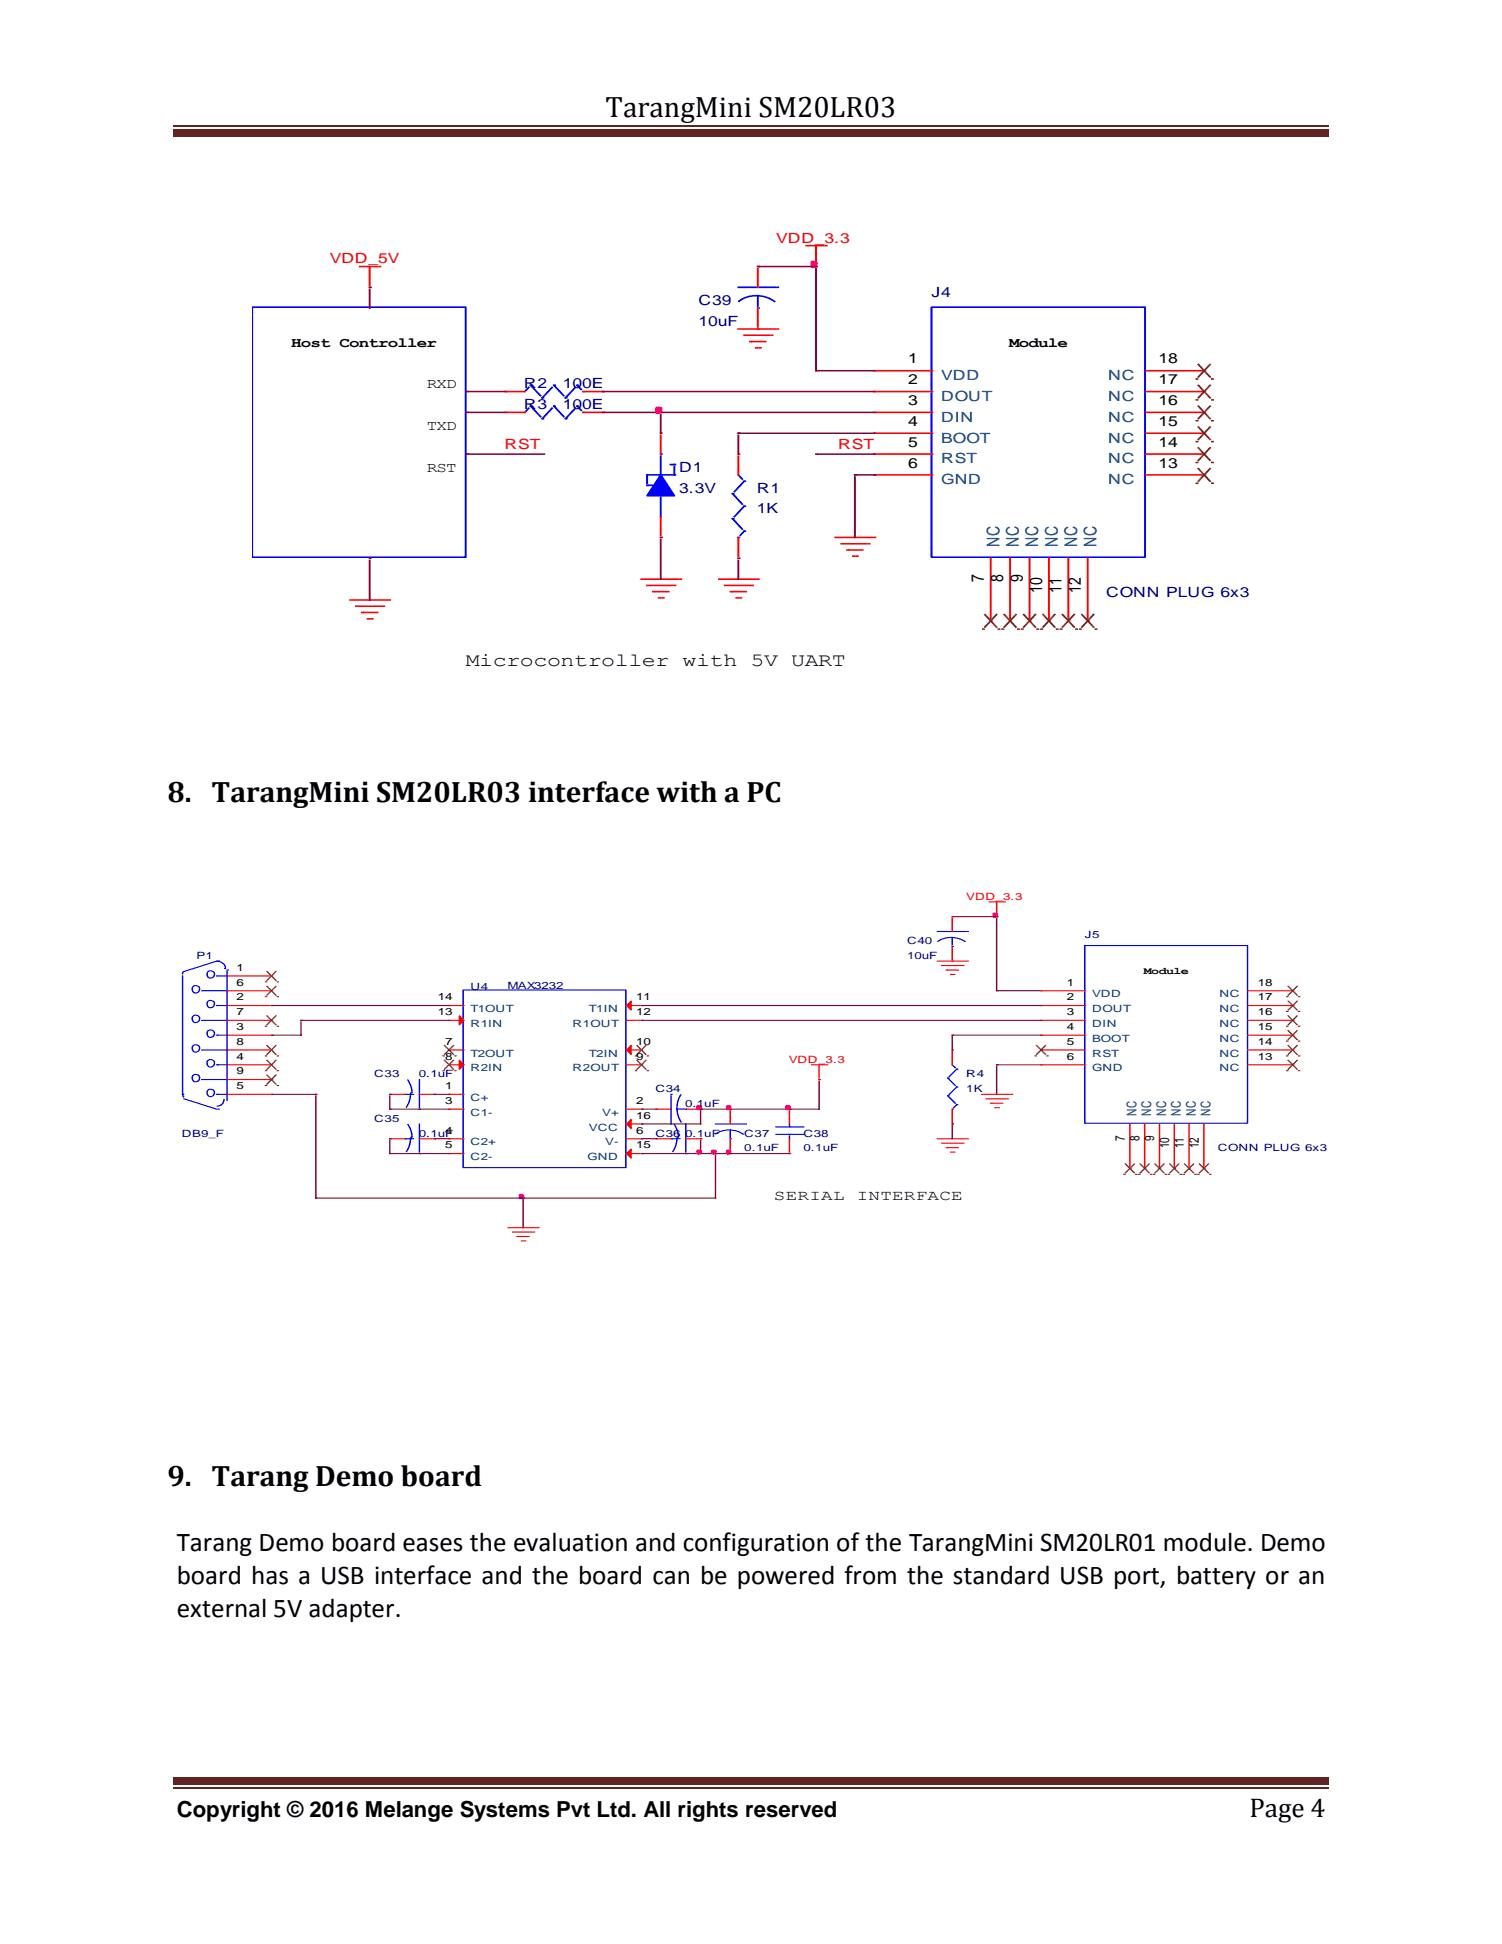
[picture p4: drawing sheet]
<svg xmlns="http://www.w3.org/2000/svg" width="216mm" height="279mm" viewBox="0 0 216 279" stroke-linecap="round" stroke-linejoin="round" font-family="sans-serif">
<path d="M24.9 18.5h166.1v1.1h-166.1z" fill-rule="evenodd" fill="#622423"/>
<path d="M24.9 18.2h166.1" fill="none" stroke="#622423" stroke-width=".25"/>
<path d="M24.9 255.5h166.1v1.1h-166.1z" fill-rule="evenodd" fill="#622423"/>
<path d="M24.9 257h166.1" fill="none" stroke="#622423" stroke-width=".25"/>
<g fill="none" stroke="#f00" stroke-width=".25">
<path d="M51.7 38.3h2.5M53.1 38.3v2.7M54.5 38.3h.1M108.9 38.3h.1M108.9 38.6v2.7M115.9 35.3h2.5M117.3 38.3h.1M117.3 35.3v2.7M118.7 35.3h.1M53.1 41.3h.1M72.7 56.3h.1M72.7 59.3h.1"/>
<path d="M72.9 56.3h2.5M72.9 59.3h2.5M83.8 56.3h2.5M83.8 59.3h2.5M86.6 56.3h.1M86.6 59.3h.1M106.1 47.3h5.3M107 48.2h3.6M107.8 49.1h.1M108.1 49.1h1.9M108.7 50h.2M108.9 47.3h.1"/>
<path d="M108.9 44.3v2.7M109.2 50h.1M110.9 48.2h.1M111.7 47.3h.1M125.7 53.3h.1M125.7 56.3h.1M125.7 59.3h.1M125.9 53.3h8.1M125.9 56.3h8.1M125.9 59.3h8.1M164.7 53.3h8.1M164.7 56.3h8.1"/>
<path d="M164.7 59.3h8.1M173.1 59.3h.1M173.1 56.3h.1M173.1 53.3h.1M95 77.2h.1M95 62.3h.1M95 62.6v2.7M95 74.2v2.7M106.1 65.3h.1M106.1 65.6v2.7M106.1 77.2v2.7M120.1 77.2h5.3"/>
<path d="M120.9 78.1h3.6M121.8 79h.1M122 79h2M122.6 79.9h.3M123.2 79.9h.1M124.8 78.1h.1M125.7 62.3h.1M125.7 65.3h.1M125.7 68.3h.1M125.7 77.2h.1M125.9 62.3h8.1M125.9 65.3h8.1"/>
<path d="M125.9 68.3h8.1M164.7 62.3h8.1M164.7 65.3h8.1M164.7 68.3h8.1M173.1 68.3h.1M173.1 65.3h.1M173.1 62.3h.1M50.3 86.2h5.3M51.2 87.1h3.6M52 88h.1M52.3 88h1.9M52.9 88.9h.2"/>
<path d="M53.4 88.9h.1M55.1 87.1h.1M55.9 86.2h.1M92.2 83.2h5.3M93 84.1h3.7M93.9 85h.1M94.1 85h2M94.7 85.9h.3M95.3 85.9h.1M96.9 84.1h.1M97.8 83.2h.1M103.4 83.2h5.3"/>
<path d="M104.2 84.1h3.6M105 85h.1M105.3 85h1.9M105.9 85.9h.2M106.1 80.2h.1M106.4 85.9h.1M108.1 84.1h.1M108.9 83.2h.1M142.4 89.2h.1M142.4 80.2v8.7M145.2 89.2h.1M145.2 80.2v8.7"/>
<path d="M148 89.2h.1M148 80.2v8.7M150.8 89.2h.1M150.8 80.2v8.7M153.6 89.2h.1M153.6 80.2v8.7M156.4 89.2h.1M156.4 80.2v8.7"/>
</g>
<g fill="none" stroke="#00f" stroke-width=".25">
<path d="M36.2 44.1h30.7v36h-30.7zM76 55.7l-.6 .6M76 58.7l-.6 .6M76.3 55.4h.1M76.3 58.4h.1M76.3 55.4l1.4 1.5M76.3 58.4l1.4 1.5M78 57.2h.1M79.4 55.7l-1.4 1.5M79.4 58.7l-1.4 1.5M79.6 55.4h.1M79.6 58.4h.1"/>
<path d="M79.6 55.4l1.4 1.5M79.6 58.4l1.4 1.5M81.3 57.2h.1M82.7 55.7l-1.4 1.5M82.7 58.7l-1.4 1.5M83 55.4h.1M83 58.4h.1M83 55.4l.5 .6M83 58.4l.5 .6M83.8 56.3h.1M83.8 59.3h.1M106.1 43.4a4.3 4.3 0 0 1 5.3 0"/>
<path d="M106.1 41.3h5.3M108.9 44.3h.1M108.9 42.5v1.5M111.7 41.3h.1M133.9 44.1h30.7v36h-30.7zM78 60.2h.1M81.3 60.2h.1M93 69.8h.1M93 69.8h.3M93.6 69.8h.1M95 71.3h.1M95 65.3h.1"/>
<path d="M95 65.6v2.7M95 71.5v2.7M96.4 66.8h.1M96.7 68.3h-3.7v1.2M96.7 66.8h.2M96.9 66.8h.1M96.9 68.3h.1M96.9 67.1v1.2M105.3 71h.1M105.3 74.5h.1M105.3 71l1.4 1.5M105.3 74.5l1.4 1.5"/>
<path d="M106.1 77.2h.1M106.1 68.3l.6 .6M107 69.2h.1M107 72.8h.1M107 76.3h.1M107 69.2l-1.4 1.5M107 72.8l-1.4 1.4M107 76.3l-.6 .6"/>
</g>
<g fill="none" stroke="#804000" stroke-width=".25">
<path d="M172 57.5h.1M172 54.5h.1M172.3 58.4l1.6 1.8M172.3 55.4l1.6 1.8M172.3 52.4l1.6 1.8M173.9 58.4l-1.6 1.8M173.9 55.4l-1.6 1.8M173.9 52.4l-1.6 1.8M174.2 57.5h.1M174.2 54.5h.1M172 69.5h.1M172 66.5h.1"/>
<path d="M172 63.5h.1M172 60.5h.1M172.3 67.4l1.6 1.8M172.3 64.4l1.6 1.8M172.3 61.4l1.6 1.8M173.9 61.4l-1.6 1.8M173.9 67.4l-1.6 1.8M173.9 64.4l-1.6 1.8M174.2 69.5h.1M174.2 66.5h.1M174.2 63.5h.1M174.2 60.5h.1"/>
<path d="M141.3 90.4h.1M141.6 88.3l1.6 1.8M143.2 88.3l-1.6 1.8M143.5 90.4h.1M144.1 90.4h.1M144.4 88.3l1.6 1.8M146 88.3l-1.6 1.8M146.3 90.4h.1M146.9 90.4h.1M147.2 88.3l1.6 1.8M148.8 88.3l-1.6 1.8M149.1 90.4h.1"/>
<path d="M149.7 90.4h.1M149.9 88.3l1.7 1.8M151.6 88.3l-1.7 1.8M151.9 90.4h.1M152.5 90.4h.1M152.7 88.3l1.7 1.8M154.4 88.3l-1.7 1.8M154.7 90.4h.1M155.2 90.4h.1M155.5 88.3l1.7 1.8M157.2 88.3l-1.7 1.8M157.5 90.4h.1"/>
</g>
<g fill="none" stroke="#800040" stroke-width=".25">
<path d="M108.9 38.3h.1M109.2 38.3h8.1M117.3 38.3h.1M117.3 38.6v14.7M53.1 41.3h.1M53.1 41.6v2.7M67.1 59.3h.1M67.1 56.3h.1M67.4 56.3h5.3M67.4 59.3h5.3M86.6 56.3h.1M86.6 59.3h.1"/>
<path d="M86.9 56.3h38.8M86.9 59.3h8.1M95 59.3h.1M95 59.6v2.7M95.3 59.3h30.4M117.3 53.3h.1M117.6 53.3h8.1M67.1 65.3h.1M67.4 65.3h10.8M95 77.2h.1M95 77.6v5.6M106.1 62.3h.1"/>
<path d="M106.1 62.6v2.7M106.4 62.3h19.3M117.3 65.3h.1M117.6 65.3h8.1M122.9 68.3h.1M122.9 68.3h2.5M122.9 68.6v8.6M125.7 68.3h.1M53.1 80.2h.1M53.1 80.5v5.7M106.1 80.2h.1M106.1 80.5v2.7"/>
</g>
<g fill="#f0f" stroke="#f0f" stroke-width=".25">
<path d="M116.7 37.6a.58 .58 0 0 1 .7 .3 .52 .52 0 0 1-.7 .5l-.1-.5z" fill-rule="evenodd"/>
<path d="M94.4 58.5a.57 .57 0 0 1 .7 .3 .52 .52 0 0 1-.7 .5l-.1-.5z" fill-rule="evenodd"/>
</g>
<path d="M95 68.3l1.9 3h-3.9z" fill-rule="evenodd" fill="#00f" stroke="#00f" stroke-width=".25"/>
<g fill="none" stroke="#f00" stroke-width=".18">
<path d="M134.7 138.1h4.1M135.4 138.8h2.8M136 139.4h.1M136.2 139.4h1.5M136.9 131.7h.1M136.9 138.1h.1M136.9 132v1.9M136.9 136v1.9M138.4 138.8h.1M139 138.1h.1M142.2 129.6h1.9M143.3 131.7h.1"/>
<path d="M143.3 129.6v1.9M144.3 129.6h.1M32.6 157.3h6.2M32.6 142.4h6.2M32.6 144.5h6.2M32.6 146.7h6.2M32.6 148.8h6.2M32.6 150.9h6.2M32.6 153h6.2M32.6 155.2h6.2M32.6 140.3h6.2M39 157.3h.1"/>
<path d="M39 155.2h.1M39 153h.1M39 150.9h.1M39 148.8h.1M39 146.7h.1M39 144.5h.1M39 142.4h.1M39 140.3h.1M56 157.3h.1M56.2 157.3h2M60.3 157.3h1.9M62.4 157.3h.1"/>
<path d="M64.5 146.7h.1M64.5 153h.1M64.5 157.3h.1M64.5 159.4h.1M64.5 144.5h.1M64.5 150.9h.1M64.8 157.3h1.9M64.8 144.5h1.9M64.8 146.7h1.9M64.8 150.9h1.9M64.8 153h1.9M64.8 159.4h1.9"/>
<path d="M90.1 144.5h1.9M90.1 146.7h1.9M90.1 150.9h1.9M90.1 153h1.9M90.1 159.4h1.9M92.2 144.5h.1M92.2 150.9h.1M92.2 159.4h.1M92.2 146.7h.1M92.2 153h.1M94.3 159.4h.1M94.5 159.4h2"/>
<path d="M98.6 159.4h1.9M100.7 159.4h.1M105 159.4h.1M105 159.6v1.9M113.5 159.4h.1M113.5 159.6v1.9M116.7 153h1.9M117.7 155.2h.1M117.7 153v1.9M118.8 153h.1M136.7 140.1h.2M136.9 150.9h.1"/>
<path d="M136.9 151.1v1.9M136.9 159.4v1.9M137.1 140.1h.1M141.1 157.3h4.1M141.8 157.9h2.7M142.4 158.6h.1M142.6 158.6h1.5M143 159.2h.3M143.5 159.2h.1M144.8 157.9h.1M145.4 157.3h.1M149.6 142.4h.1"/>
<path d="M149.6 144.5h.1M149.6 146.7h.1M149.6 148.8h.1M149.6 150.9h.1M149.6 153h.1M149.9 142.4h6.1M149.9 144.5h6.1M149.9 146.7h6.1M149.9 148.8h6.1M149.9 150.9h6.1M149.9 153h6.1M179.4 142.4h6.2"/>
<path d="M179.4 144.5h6.2M179.4 146.7h6.2M179.4 148.8h6.2M179.4 150.9h6.2M179.4 153h6.2M185.8 153h.1M185.8 150.9h.1M185.8 148.8h.1M185.8 146.7h.1M185.8 144.5h.1M185.8 142.4h.1M56 163.7h.1"/>
<path d="M56.2 163.7h2M60.3 163.7h1.9M62.4 163.7h.1M64.5 163.7h.1M64.5 165.8h.1M64.8 163.7h1.9M64.8 165.8h1.9M73.1 176.4h4M73.7 177.1h2.8M74.3 177.7h.1M74.5 177.7h1.5M75 178.3h.2"/>
<path d="M75.4 178.3h.1M76.7 177.1h.1M77.3 176.4h.1M90.1 163.7h1.9M90.1 165.8h1.9M90.1 161.5h1.9M92.2 163.7h.1M92.2 161.5h.1M92.2 165.8h.1M94.3 163.7h.1M94.5 163.7h2M98.6 163.7h1.9"/>
<path d="M100.7 163.7h.1M105 165.8h.1M105 163.7v1.9M113.5 165.8h.1M113.5 163.7v1.9M134.7 163.7h4.1M135.4 164.3h2.8M136 165h.1M136.2 165h1.5M136.7 165.6h.2M136.9 161.5h.1M137.1 165.6h.1"/>
<path d="M138.4 164.3h.1M139 163.7h.1M162.4 167.9h.1M162.4 161.5v6.2M164.5 167.9h.1M164.5 161.5v6.2M166.7 167.9h.1M166.7 161.5v6.2M168.8 167.9h.1M168.8 161.5v6.2M170.9 167.9h.1M170.9 161.5v6.2"/>
<path d="M173 167.9h.1M173 161.5v6.2"/>
</g>
<g fill="none" stroke="#800040" stroke-width=".18">
<path d="M136.9 131.7h.1M137.1 131.7h6.2M143.3 131.7h.1M143.3 132v10.4M39 144.5h.1M39 148.8h.1M39 157.3h.1M39.2 157.3h6.2M39.2 144.5h25.3M43.3 146.7h.1M43.3 146.9v1.9h-4.1M43.5 146.7h21"/>
<path d="M45.4 157.3h.1M45.4 157.5v14.7M56 157.3h.1M56 159.4h.1M56 157.5v1.9M56.2 159.4h8.3M62.4 157.3h.1M62.6 157.3h1.9M92.2 159.4h.1M92.2 146.7h.1M92.2 144.5h.1M92.4 159.4h1.9"/>
<path d="M92.4 146.7h57.2M92.4 144.5h57.2M100.7 159.4h.1M100.7 159.6v1.9h-8.3M100.9 159.4h4.1M105 159.4h.1M105.2 159.4h8.3M113.5 159.4h.1M117.7 155.2h.1M117.7 155.4v4h-4M136.9 148.8h.1M136.9 149v1.9"/>
<path d="M137.1 148.8h12.5M143.3 142.4h.1M143.3 153h.1M143.3 153.2v4.1M143.5 142.4h6.1M143.5 153h6.1M45.4 172.2h.1M45.6 172.2h29.6M56 163.7h.1M56 165.8h.1M56 163.9v1.9M56.2 165.8h8.3"/>
<path d="M62.4 163.7h.1M62.6 163.7h1.9M75.2 172.2h.1M75.2 172.4v4M92.2 161.5h.1M92.2 163.7h.1M92.2 165.8h.1M92.4 163.7h1.9M92.4 165.8h8.3M100.7 163.7h.1M100.7 165.8h.1M100.7 163.9v1.9"/>
<path d="M100.9 165.8h1.9M102.8 165.8h.1M102.8 166v6.2h-27.4M103.1 165.8h1.9M105 165.8h.1M105.2 165.8h8.3M136.9 161.5h.1M136.9 161.8v1.9"/>
</g>
<g fill="#f0f" stroke="#f0f" stroke-width=".18">
<path d="M142.8 131.2a.45 .45 0 0 1 .6 .2 .4 .4 0 0 1-.6 .4z" fill-rule="evenodd"/>
<path d="M100.2 158.9a.45 .45 0 0 1 .6 .2 .4 .4 0 0 1-.6 .4z" fill-rule="evenodd"/>
<path d="M104.5 158.9a.45 .45 0 0 1 .6 .2 .4 .4 0 0 1-.6 .4z" fill-rule="evenodd"/>
<path d="M104.5 165.3a.45 .45 0 0 1 .6 .2 .4 .4 0 0 1-.6 .3z" fill-rule="evenodd"/>
<path d="M102.3 165.3a.45 .45 0 0 1 .6 .2 .4 .4 0 0 1-.5 .3z" fill-rule="evenodd"/>
<path d="M74.7 171.7a.45 .45 0 0 1 .6 .2 .4 .4 0 0 1-.6 .3z" fill-rule="evenodd"/>
<path d="M100.2 165.3a.45 .45 0 0 1 .6 .2 .4 .4 0 0 1-.6 .3z" fill-rule="evenodd"/>
<path d="M113 158.9a.45 .45 0 0 1 .6 .2 .4 .4 0 0 1-.6 .4z" fill-rule="evenodd"/>
</g>
<g fill="none" stroke="#00f" stroke-width=".18">
<path d="M31.4 138.1h.1M32.2 139.2h.2a1.16 1.16 0 0 0-1.3-1.1l-4.6 1.5-.2 .1-.1 .4M32.6 139.4h.1M32.6 139.6v18.5M134.7 135.4a3.5 3.5 0 0 1 4.1 0M134.7 133.9h4.1M136.9 136h.1M136.9 134.7v1.1M139 133.9h.1M155.9 135.9h23.4v25.5h-23.4zM26.2 157.3h.1M26.2 140.3v16.8l.1 .4 .2 .2"/>
<path d="M26.5 157.9l4.6 1.5M29 155.2h3.4M29 150.9h3.4M29 146.7h3.4M29 142.4h3.4M31.1 157.3h.1M31.1 153h.1M31.1 148.8h.1M31.1 144.5h.1M31.1 140.3h.1M31.4 159.4h.1M31.4 157.3h1.2"/>
<path d="M31.4 153h1.2M31.4 148.8h1.2M31.4 144.5h1.2M31.4 140.3h1.2M32.2 157.9a1 1 0 0 1-1.1 1.1M32.6 155.2h.1M32.6 150.9h.1M32.6 146.7h.1M32.6 142.4h.1M58.2 157.3h.1M58.4 157.3h1M58.6 155.2l.5 1.1 .1 .8h-.2a3.6 3.6 0 0 1-.6 2.1"/>
<path d="M60.3 159.4h.1M60.3 155.2v4M66.6 142.3h23.4v25.5h-23.4zM96.5 157.3h.1M96.5 157.5v4M97.3 159.4h1.1M97.9 157.3a3.5 3.5 0 0 0 0 4M98.6 159.4h.1M136.2 154.9h.1M136.2 157.5h.1M136.2 154.9l1.1 1.1M136.2 157.5l1.1 1.1"/>
<path d="M136.9 159.4h.1M136.9 153l.4 .5M137.5 153.7h.1M137.5 156.2h.1M137.5 158.8h.1M137.5 153.7l-1 1M137.5 156.2l-1 1.1M137.5 158.8l-.4 .4M58.2 163.7h.1M58.4 163.7h1M58.6 161.5l.5 1.2 .1 .8h-.2a3.6 3.6 0 0 1-.6 2.1M60.3 165.8h.1"/>
<path d="M60.3 161.5v4.1M96.5 163.7h.1M96.7 163.7h1M96.9 161.5l.5 1.2 .1 .8h-.2a3.6 3.6 0 0 1-.6 2.1M98.6 165.8h.1M98.6 161.5v4.1M102.8 163a3.5 3.5 0 0 1 4.1 0M102.8 161.5h4.1M105 163.7h.1M105 162.4v1.1M107.1 161.5h.1M111.6 163h3.6"/>
<path d="M111.6 162h3.6M113.5 162h.1M113.5 163h.1M113.5 161.5v.3M113.5 163.2v.5M115.4 163h.1M115.4 162h.1"/>
<circle cx="28.2" cy="142.2" r=".54"/>
<circle cx="28.2" cy="146.4" r=".54"/>
<circle cx="28.2" cy="150.7" r=".54"/>
<circle cx="28.2" cy="154.9" r=".54"/>
<circle cx="30.3" cy="140" r=".54"/>
<circle cx="30.3" cy="144.3" r=".54"/>
<circle cx="30.3" cy="157.1" r=".54"/>
<circle cx="30.3" cy="152.8" r=".54"/>
<circle cx="30.3" cy="148.5" r=".54"/>
</g>
<g fill="none" stroke="#804000" stroke-width=".18">
<path d="M38.4 139.6l1.3 1.3M39.7 139.6l-1.3 1.3M38.2 156h.1M38.2 153.9h.1M38.2 151.8h.1M38.2 147.5h.1M38.2 143.2h.1M38.2 141.1h.1M38.4 154.5l1.3 1.3M38.4 152.4l1.3 1.3M38.4 150.3l1.3 1.2M38.4 146l1.3 1.3"/>
<path d="M38.4 141.8l1.3 1.2M39.7 154.5l-1.3 1.3M39.7 152.4l-1.3 1.3M39.7 150.3l-1.3 1.2M39.7 146l-1.3 1.3M39.7 141.8l-1.3 1.2M39.9 156h.1M39.9 153.9h.1M39.9 151.8h.1M39.9 147.5h.1M39.9 143.2h.1M39.9 141.1h.1"/>
<path d="M63.7 153.9h.1M63.7 151.8h.1M63.9 152.4l1.3 1.3M63.9 150.3l1.3 1.2M65.2 152.4l-1.3 1.3M65.2 150.3l-1.3 1.2M65.4 153.9h.1M65.4 151.8h.1M91.3 151.8h.1M91.3 153.9h.1M91.6 150.3l1.2 1.2M91.6 152.4l1.2 1.3"/>
<path d="M92.8 150.3l-1.2 1.2M92.8 152.4l-1.2 1.3M93.1 151.8h.1M93.1 153.9h.1M148.8 151.8h.1M149 150.3l1.3 1.2M150.3 150.3l-1.3 1.2M150.5 151.8h.1M185 153.9h.1M185 151.8h.1M185 149.6h.1M185 147.5h.1"/>
<path d="M185 145.4h.1M185 143.2h.1M185.2 152.4l1.2 1.3M185.2 150.3l1.2 1.2M185.2 148.1l1.2 1.3M185.2 146l1.2 1.3M185.2 143.9l1.2 1.3M185.2 141.8l1.2 1.2M186.4 143.9l-1.2 1.3M186.4 146l-1.2 1.3M186.4 152.4l-1.2 1.3M186.4 150.3l-1.2 1.2"/>
<path d="M186.4 148.1l-1.2 1.3M186.4 141.8l-1.2 1.2M186.7 153.9h.1M186.7 151.8h.1M186.7 149.6h.1M186.7 147.5h.1M186.7 145.4h.1M186.7 143.2h.1M161.6 168.8h.1M161.8 167.3l1.2 1.3M163 167.3l-1.2 1.3M163.3 168.8h.1"/>
<path d="M163.7 168.8h.1M163.9 167.3l1.3 1.3M165.2 167.3l-1.3 1.3M165.4 168.8h.1M165.8 168.8h.1M166 167.3l1.3 1.3M167.3 167.3l-1.3 1.3M167.5 168.8h.1M167.9 168.8h.1M168.2 167.3l1.2 1.3M169.4 167.3l-1.2 1.3M169.6 168.8h.1"/>
<path d="M170.1 168.8h.1M170.3 167.3l1.3 1.3M171.6 167.3l-1.3 1.3M171.8 168.8h.1M172.2 168.8h.1M172.4 167.3l1.3 1.3M173.7 167.3l-1.3 1.3M173.9 168.8h.1"/>
</g>
<g fill="#f00" stroke="#f00" stroke-width=".18">
<path d="M66 146l.7 .7-.7 .6z"/>
<path d="M66 152.4l.7 .6-.7 .7z"/>
<path d="M90.1 144.5l.6-.6v1.3z"/>
<path d="M90.7 150.3v1.2l-.6-.6z"/>
<path d="M90.1 161.5l.6-.6v1.3z"/>
<path d="M90.1 165.8l.6-.6v1.2z"/>
</g>
<g font-size="4.2">
<text x="87.1" y="16.8">TarangMini SM20LR03</text>
<text x="24.1" y="115.2">8. TarangMini SM20LR03 interface with a PC</text>
<text x="24.1" y="213.6">9. Tarang Demo board</text>
</g>
<g font-size="3.9">
<text x="25.4" y="222.9">Tarang Demo board eases the evaluation and configuration of the TarangMini SM20LR01 module. Demo</text>
<text x="25.4" y="227.6">board has a USB interface and the board can be powered from the standard USB port, battery or an</text>
<text x="25.4" y="232.4">external 5V adapter.</text>
<text x="179.6" y="261.1">Page 4</text>
</g>
<text font-size="3.2" x="25.4" y="261.1">Copyright © 2016 Melange Systems Pvt Ltd. All rights reserved</text>
<g font-size="2.7">
<text x="66.9" y="95.7">Microcontroller</text>
<text x="98.1" y="95.7">with</text>
<text x="107.9" y="95.7">5V</text>
<text x="113.7" y="95.7">UART</text>
</g>
<g font-size="2.5">
<text x="141.4" y="83.7" transform="rotate(-90 141.4 83.7)">7</text>
<text x="144.2" y="83.7" transform="rotate(-90 144.2 83.7)">8</text>
<text x="147" y="83.7" transform="rotate(-90 147 83.7)">9</text>
<text x="149.8" y="85.2" transform="rotate(-90 149.8 85.2)">10</text>
<text x="152.6" y="85.2" transform="rotate(-90 152.6 85.2)">11</text>
<text x="155.4" y="85.2" transform="rotate(-90 155.4 85.2)">12</text>
</g>
<g font-size="2.5" fill="#004080">
<text x="143.7" y="78.6" transform="rotate(-90 143.7 78.6)">NC</text>
<text x="146.5" y="78.6" transform="rotate(-90 146.5 78.6)">NC</text>
<text x="149.2" y="78.6" transform="rotate(-90 149.2 78.6)">NC</text>
<text x="152" y="78.6" transform="rotate(-90 152 78.6)">NC</text>
<text x="154.8" y="78.6" transform="rotate(-90 154.8 78.6)">NC</text>
<text x="157.6" y="78.6" transform="rotate(-90 157.6 78.6)">NC</text>
</g>
<g font-size="2.1">
<text x="111.2" y="172.5">SERIAL</text>
<text x="123.1" y="172.5">INTERFACE</text>
</g>
<g font-size="2" fill="#f00">
<text x="111.6" y="34.9">VDD_3.3</text>
<text x="47.4" y="37.9">VDD_5V</text>
<text x="72.5" y="64.5">RST</text>
<text x="120.5" y="64.5">RST</text>
</g>
<g font-size="2" fill="#000080">
<text x="100.4" y="43.8">C39</text>
<text x="100.4" y="46.8">10uF</text>
<text x="133.9" y="42.6">J4</text>
<text x="75.3" y="55.8">R2</text>
<text x="75.3" y="58.8">R3</text>
<text x="80.9" y="55.8">100E</text>
<text x="80.9" y="58.8">100E</text>
<text x="97.6" y="67.8">D1</text>
<text x="97.6" y="70.8">3.3V</text>
<text x="108.8" y="70.8">R1</text>
<text x="108.8" y="73.8">1K</text>
<text x="159" y="85.8">CONN PLUG 6x3</text>
</g>
<g font-size="2">
<text x="41.8" y="49.8">Host Controller</text>
<text x="130.5" y="52.2">1</text>
<text x="145.1" y="49.8">Module</text>
<text x="166.5" y="52.2">18</text>
<text x="61.4" y="55.8">RXD</text>
<text x="130.5" y="55.2">2</text>
<text x="130.5" y="58.2">3</text>
<text x="166.5" y="58.2">16</text>
<text x="166.5" y="55.2">17</text>
<text x="61.4" y="61.8">TXD</text>
<text x="130.5" y="61.2">4</text>
<text x="130.5" y="64.2">5</text>
<text x="166.5" y="64.2">14</text>
<text x="166.5" y="61.2">15</text>
<text x="61.4" y="67.8">RST</text>
<text x="130.5" y="67.2">6</text>
<text x="166.5" y="67.2">13</text>
</g>
<g font-size="2" fill="#004080">
<text x="135.3" y="54.6">VDD</text>
<text x="135.3" y="57.6">DOUT</text>
<text x="159.3" y="57.6">NC</text>
<text x="159.3" y="54.6">NC</text>
<text x="135.3" y="60.6">DIN</text>
<text x="135.3" y="63.6">BOOT</text>
<text x="159.3" y="63.6">NC</text>
<text x="159.3" y="60.6">NC</text>
<text x="135.3" y="66.6">RST</text>
<text x="135.3" y="69.6">GND</text>
<text x="159.3" y="69.6">NC</text>
<text x="159.3" y="66.6">NC</text>
</g>
<g font-size="1.9" fill="#004080">
<text x="163.4" y="160.4" transform="rotate(-90 163.4 160.4)">NC</text>
<text x="165.5" y="160.4" transform="rotate(-90 165.5 160.4)">NC</text>
<text x="167.6" y="160.4" transform="rotate(-90 167.6 160.4)">NC</text>
<text x="169.8" y="160.4" transform="rotate(-90 169.8 160.4)">NC</text>
<text x="171.9" y="160.4" transform="rotate(-90 171.9 160.4)">NC</text>
<text x="174" y="160.4" transform="rotate(-90 174 160.4)">NC</text>
</g>
<g font-size="1.9">
<text x="161.7" y="164" transform="rotate(-90 161.7 164)">7</text>
<text x="163.8" y="164" transform="rotate(-90 163.8 164)">8</text>
<text x="165.9" y="164" transform="rotate(-90 165.9 164)">9</text>
<text x="168" y="165.1" transform="rotate(-90 168 165.1)">10</text>
<text x="170.2" y="165.1" transform="rotate(-90 170.2 165.1)">11</text>
<text x="172.3" y="165.1" transform="rotate(-90 172.3 165.1)">12</text>
</g>
<g font-size="1.4" fill="#f00">
<text x="138.9" y="129.3">VDD_3.3</text>
<text x="113.4" y="152.7">VDD_3.3</text>
</g>
<g font-size="1.4" fill="#000080">
<text x="28.3" y="137.8">P1</text>
<text x="130.4" y="135.7">C40</text>
<text x="130.4" y="137.8">10uF</text>
<text x="155.9" y="134.8">J5</text>
<text x="67.6" y="142.3">U4</text>
<text x="73" y="142.1">MAX3232</text>
<text x="53.8" y="154.8">C33</text>
<text x="60.2" y="154.8">0.1uF</text>
<text x="138.9" y="154.8">R4</text>
<text x="53.8" y="161.2">C35</text>
<text x="94.2" y="157">C34</text>
<text x="98.5" y="159.1">0.1uF</text>
<text x="138.9" y="157">1K</text>
<text x="26.1" y="163.4">DB9_F</text>
<text x="60.2" y="163.4">0.1uF</text>
<text x="94.2" y="163.4">C36</text>
<text x="98.5" y="163.4">0.1uF</text>
<text x="107" y="163.4">C37</text>
<text x="107" y="165.5">0.1uF</text>
<text x="115.5" y="163.4">C38</text>
<text x="115.5" y="165.5">0.1uF</text>
<text x="175.1" y="165.5">CONN PLUG 6x3</text>
</g>
<g font-size="1.4">
<text x="34" y="143.8">2</text>
<text x="34" y="141.7">6</text>
<text x="34" y="139.5">1</text>
<text x="62.9" y="143.8">14</text>
<text x="91.5" y="143.8">11</text>
<text x="153.4" y="141.7">1</text>
<text x="153.4" y="143.8">2</text>
<text x="164.4" y="139.9">Module</text>
<text x="180.8" y="143.8">17</text>
<text x="180.8" y="141.7">18</text>
<text x="34" y="148">3</text>
<text x="34" y="145.9">7</text>
<text x="62.9" y="145.9">13</text>
<text x="91.5" y="145.9">12</text>
<text x="153.4" y="145.9">3</text>
<text x="153.4" y="148">4</text>
<text x="180.8" y="148">15</text>
<text x="180.8" y="145.9">16</text>
<text x="34" y="154.4">9</text>
<text x="34" y="152.3">4</text>
<text x="34" y="150.2">8</text>
<text x="64" y="152.3">8</text>
<text x="64" y="150.2">7</text>
<text x="91.5" y="150.2">10</text>
<text x="91.5" y="152.3">9</text>
<text x="153.4" y="150.2">5</text>
<text x="153.4" y="152.3">6</text>
<text x="180.8" y="152.3">13</text>
<text x="180.8" y="150.2">14</text>
<text x="34" y="156.5">5</text>
<text x="64" y="156.5">1</text>
<text x="64" y="158.7">3</text>
<text x="91.5" y="158.7">2</text>
<text x="91.5" y="160.8">16</text>
<text x="64" y="162.9">4</text>
<text x="64" y="165.1">5</text>
<text x="91.5" y="162.9">6</text>
<text x="91.5" y="165.1">15</text>
</g>
<g font-size="1.4" fill="#004080">
<text x="157" y="143.3">VDD</text>
<text x="175.3" y="143.3">NC</text>
<text x="67.6" y="147.6">R1IN</text>
<text x="67.6" y="145.5">T1OUT</text>
<text x="82.3" y="147.6">R1OUT</text>
<text x="84.6" y="145.5">T1IN</text>
<text x="157" y="145.5">DOUT</text>
<text x="157" y="147.6">DIN</text>
<text x="157" y="149.7">BOOT</text>
<text x="175.3" y="149.7">NC</text>
<text x="175.3" y="147.6">NC</text>
<text x="175.3" y="145.5">NC</text>
<text x="67.6" y="154">R2IN</text>
<text x="67.6" y="151.9">T2OUT</text>
<text x="82.3" y="154">R2OUT</text>
<text x="84.6" y="151.9">T2IN</text>
<text x="157" y="151.9">RST</text>
<text x="157" y="154">GND</text>
<text x="175.3" y="154">NC</text>
<text x="175.3" y="151.9">NC</text>
<text x="67.6" y="158.2">C+</text>
<text x="67.6" y="160.4">C1-</text>
<text x="86.6" y="160.4">V+</text>
<text x="67.6" y="164.6">C2+</text>
<text x="67.6" y="166.8">C2-</text>
<text x="84.4" y="166.8">GND</text>
<text x="84.6" y="162.5">VCC</text>
<text x="87" y="164.6">V-</text>
</g>
</svg>
